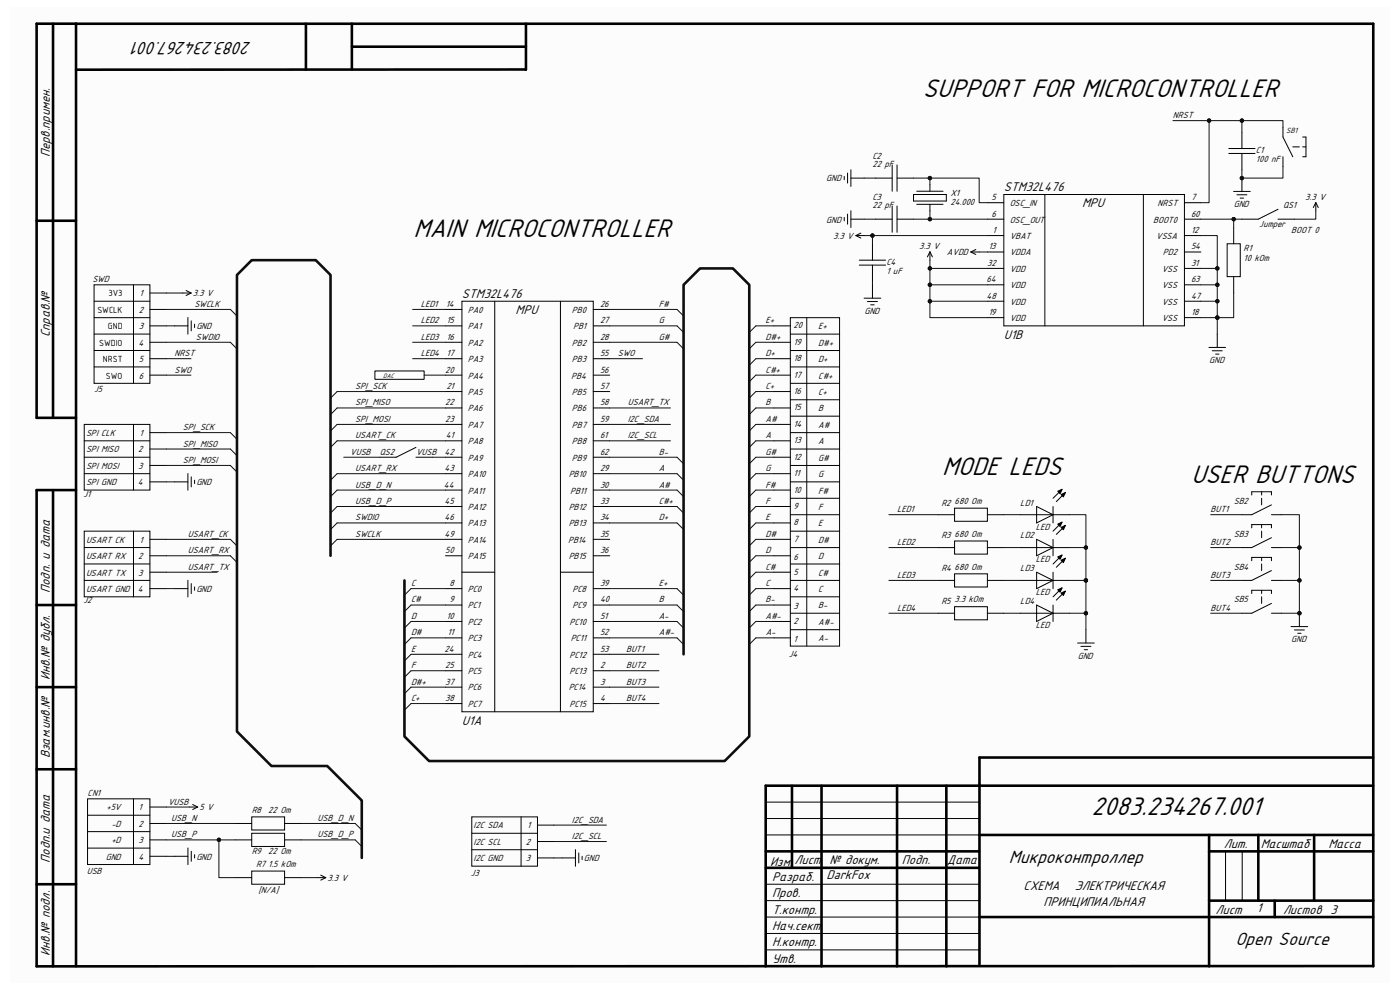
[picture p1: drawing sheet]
<svg xmlns="http://www.w3.org/2000/svg" width="297mm" height="210mm" viewBox="0 0 297 210" stroke-linecap="round" stroke-linejoin="round" font-family="sans-serif">
<path d="M2.2 1.5h292.6v207h-292.6z" fill-rule="evenodd" fill="#fcfcfc"/>
<g fill="none" stroke="#000" stroke-width=".55">
<path d="M11.3 5v83.6M16.1 5v200M64.9 5v9.8M74.7 5v9.7M74.7 9.9h36.9M111.6 14.7l-95.5 .1M111.6 5v9.8M7.8 46.8h8.3M16.1 88.6h-8.3v-83.6h283.5v200M11.3 104v101M16.1 104h-8.3v101l283.5-.1M7.8 128.3h8.3"/>
<path d="M7.8 145.8h8.3M7.8 163.2h8.3M168 166.7v17.4M174.3 166.7v38.3M190.3 166.7v38.3M200.8 166.7v38.3M207.7 177.1h83.6M256.5 177.1v27.9M267 177.1v14M278.8 177.1v14M291.3 160.7h-83.5v43.9M291.3 166.7h-128.9v38.3"/>
<path d="M7.8 187.6h8.3M162.4 184.1h45.3M162.4 180.6h45.3M207.7 194.5h83.6M256.5 180.6h34.8M256.5 191.1h34.8M270.4 191.1v3.4"/>
</g>
<g fill="none" stroke="#000" stroke-width=".21">
<path d="M179.1 37.4v.7M179.8 36.7v2.1M180.5 36v3.5M180.5 37.8h2.8M185.8 37.8h3.5M189.3 35v5.6M190.3 37.8h3.5M190.3 35v5.6M197.3 39.2v1.4M260.7 32.6h5.6M260.7 31.5h5.6M263.5 28v3.5"/>
<path d="M263.5 32.6v3.4M263.5 37.8v2.8M179.1 46.1v.7M179.8 45.4v2.2M180.5 46.5h2.8M180.5 44.7v3.6M181.6 50h1.7M181.6 50l1 .5M182.3 56.2h5.6M182.3 55.2h5.6M182.6 49.4l-1 .6M185.1 51.7v3.5"/>
<path d="M185.1 56.2v3.5M185.8 46.5h3.5M189.3 43.7v5.6M190.3 46.5h3.5M190.3 43.7v5.6M193.8 41.3h7v1.4h-7zM194.5 43.3h5.6M194.5 40.6h5.6M197.3 43.3v1.4M197.3 53.4v1.8M197.3 53.4l-.5 1.1M197.3 53.4l.5 1.1"/>
<path d="M206 53.5h1.7M206 53.5l1 .5M207 52.9l-1 .6M209.5 43h3.5M209.5 46.5h3.5M209.5 50h3.5M209.5 53.5h3.5M209.5 56.9h3.5M213 41.3h38.3v27.8h-38.3zM221.7 41.3v27.8M242.6 41.3v27.8M251.3 43h3.5"/>
<path d="M251.3 46.5h3.5M251.3 50h3.5M251.3 53.5h3.5M251.3 56.9h3.5M260.3 51.7h2.8v7h-2.8zM261.7 40.6h3.5M261.7 48.2v3.5M261.7 58.7v3.5M262.4 41.3h2.1M263.1 42h.7M183.3 63.3h3.6M184 64h2.2"/>
<path d="M184.7 64.7h.7M185.1 60.4v2.9M209.5 60.4h3.5M209.5 63.9h3.5M209.5 67.4h3.5M251.3 60.4h3.5M251.3 63.9h3.5M251.3 67.4h3.5M256.5 73.7h3.5M257.2 74.4h2.1M257.9 75.1h.7M258.2 70.9v2.8"/>
<path d="M162.4 177.1h45.3M162.4 170.2h45.3M162.4 173.6h45.3M162.4 198h45.3M162.4 191.1h45.3M162.4 194.5h45.3M162.4 187.6h45.3M260 180.6v10.5M263.5 180.6v10.5M162.4 201.5h45.3"/>
</g>
<circle cx="263.5" cy="37.8" r=".36" fill="#0e0e0e"/>
<circle cx="263.5" cy="37.8" r=".36" fill="none" stroke="#0e0e0e" stroke-width=".21"/>
<g fill="none" stroke="#000" stroke-width=".21">
<path d="M272.2 27v2.1l2.1 4.2M272.2 33.3v2M274.3 31.2h1.4M276.4 29.1h.7v4.2h-.7M276.4 31.2h.7M271.1 44.4l-4.1 2.1h-3.5M271.1 46.5h3.5M279.1 43l-.5 1M279.1 43l.6 1M279.1 43v1.7M94.5 65.6h3.5M94.5 69.1h3.5"/>
<path d="M94.5 72.6h3.5M94.5 76.1h3.5M94.5 79.6h3.5M98 63.9h27.9v87.1h-27.9zM105 63.9v87.1M118.9 63.9v87.1M125.9 65.6h3.4M125.9 69.1h3.4M125.9 72.6h3.4M125.9 76.1h3.4M125.9 79.6h3.4M88.2 94.9l-4.1 2.1h-3.5"/>
<path d="M88.2 97h3.5M94.5 83.1h3.5M94.5 86.5h3.5M94.5 90h3.5M94.5 93.5h3.5M94.5 97h3.5M125.9 83.1h3.4M125.9 86.5h3.4M125.9 90h3.4M125.9 93.5h3.4M125.9 97h3.4M94.5 100.5h3.5"/>
<path d="M94.5 104h3.5M94.5 107.4h3.5M94.5 110.9h3.5M94.5 114.4h3.5M94.5 117.9h3.5M125.9 100.5h3.4M125.9 104h3.4M125.9 107.4h3.4M125.9 110.9h3.4M125.9 114.4h3.4M125.9 117.9h3.4M265.6 105v-.7h4.1v.7"/>
<path d="M265.6 112v-.7h4.1v.7M265.6 118.9v-.7h4.1v.7M267.7 104.3v.7M267.7 105.7v1.4M267.7 111.3v.7M267.7 112.7v1.4M267.7 118.2v.7M267.7 119.6v1.4M269.7 107.1l-4.1 2.1h-2.1M269.7 109.2h2.1M269.7 114.1l-4.1 2.1h-2.1M269.7 116.2h2.1"/>
<path d="M94.5 124.9h3.5M94.5 128.3h3.5M94.5 131.8h3.5M94.5 135.3h3.5M94.5 138.8h3.5M98 121.4h7M118.9 121.4h7M125.9 124.9h3.4M125.9 128.3h3.4M125.9 131.8h3.4M125.9 135.3h3.4M125.9 138.8h3.4"/>
<path d="M265.6 125.9v-.7h4.1v.7M267.7 125.2v.7M267.7 126.6v1.4M269.7 121l-4.1 2.1h-2.1M269.7 123.1h2.1M269.7 128l-4.1 2.1h-2.1M269.7 130.1h2.1M273.9 132.9h3.5M274.6 133.6h2.1M275.3 134.3h.7M275.7 130.1v2.8M94.5 142.3h3.5"/>
<path d="M94.5 145.8h3.5M94.5 149.3h3.5M125.9 142.3h3.4M125.9 145.8h3.4M125.9 149.3h3.4"/>
</g>
<circle cx="275.7" cy="130.1" r=".36" fill="#0e0e0e"/>
<circle cx="275.7" cy="130.1" r=".36" fill="none" stroke="#0e0e0e" stroke-width=".21"/>
<g fill="none" stroke="#000" stroke-width=".21">
<path d="M199 109.2h3.5M199 116.2h3.5M202.5 107.8h7v2.8h-7zM202.5 114.8h7v2.7h-7zM209.5 109.2h3.5M209.5 116.2h3.5M216.4 109.2h10.5M216.4 116.2h10.5M219.9 107.5l3.5 1.7-3.5 1.7zM219.9 114.4l3.5 1.8-3.5 1.7zM223.4 107.5v3.4M223.4 114.4v3.5"/>
<path d="M224.4 104.2l.9-.4-.4 .9zM224.4 111.2l.9-.5-.4 1zM224.4 118.2l.9-.5-.4 .9zM225.1 104.9l.9-.4-.4 .9zM225.1 111.9l.9-.5-.4 1zM225.1 118.9l.9-.5-.4 .9zM225.1 104l-1.7 1.7M225.1 110.9l-1.7 1.8M225.1 117.9l-1.7 1.7M225.8 104.7l-1.7 1.7M225.8 111.6l-1.7 1.8M225.8 118.6l-1.7 1.7"/>
<path d="M199 123.1h3.5M199 130.1h3.5M202.5 121.7h7v2.8h-7zM202.5 128.7h7v2.8h-7zM209.5 123.1h3.5M209.5 130.1h3.5M216.4 123.1h10.5M216.4 130.1h10.5M219.9 121.4l3.5 1.7-3.5 1.8zM219.9 128.4l3.5 1.7-3.5 1.7zM223.4 121.4v3.5M223.4 128.4v3.4"/>
<path d="M224.4 125.1l.9-.4-.4 .9zM225.1 125.8l.9-.4-.4 .9zM225.1 124.9l-1.7 1.7M225.8 125.6l-1.7 1.7M228.6 136.4h3.5M229.3 137.1h2.1M230 137.8h.7M230.4 133.6v2.8"/>
</g>
<path d="M224.4 104.2l.9-.4-.4 .9zM224.4 111.2l.9-.5-.4 1zM224.4 118.2l.9-.5-.4 .9zM225.1 104.9l.9-.4-.4 .9zM225.1 111.9l.9-.5-.4 1zM225.1 118.9l.9-.5-.4 .9zM224.4 125.1l.9-.4-.4 .9zM225.1 125.8l.9-.4-.4 .9z" fill="#000"/>
<path d="M79.5 78.7h10.5v1.8h-10.5z" fill-rule="evenodd" fill="#fefefe"/>
<g fill="none" stroke="#000" stroke-width=".21">
<path d="M20 60.4h11.8v20.9h-11.8zM20 77.8h11.8M20 74.4h11.8M20 70.9h11.8M20 63.9h11.8M20 67.4h11.8M28.3 60.4v20.9M31.8 79.6h3.5M31.8 76.1h3.5M31.8 72.6h3.5M31.8 69.1h3.5M31.8 62.2h3.5"/>
<path d="M31.8 65.6h3.5M37 69.1h2.9M38.8 62.2h1.7M39.5 61.6l1 .6M39.9 67.4v3.5M40.5 62.2l-1 .5M40.6 68.1v2.1M41.3 68.8v.7M79.5 78.7h10.5v1.8h-10.5zM164.2 79.6h3.5M164.2 76.1h3.5M164.2 72.6h3.5"/>
<path d="M164.2 69.1h3.5M167.7 67.4h10.4v69.7h-10.4zM167.7 77.8h10.4M167.7 74.4h10.4M167.7 70.9h10.4M171.2 67.4v69.7M17.9 90h13.9v14h-13.9zM17.9 97h13.9M17.9 93.5h13.9M28.3 90v14M31.8 98.7h3.5M31.8 95.3h3.5"/>
<path d="M31.8 91.8h3.5M164.2 97h3.5M164.2 93.5h3.5M164.2 90h3.5M164.2 86.5h3.5M164.2 83.1h3.5M167.7 98.7h10.4M167.7 95.3h10.4M167.7 91.8h10.4M167.7 88.3h10.4M167.7 84.8h10.4M167.7 81.3h10.4"/>
<path d="M17.9 112.7h13.9v13.9h-13.9zM17.9 100.5h13.9M17.9 119.6h13.9M17.9 116.2h13.9M28.3 112.7v13.9M31.8 117.9h3.5M31.8 114.4h3.5M31.8 102.2h3.5M37 102.2h2.9M39.9 100.5v3.5M40.6 101.2v2.1M41.3 101.9v.7"/>
<path d="M164.2 117.9h3.5M164.2 114.4h3.5M164.2 110.9h3.5M164.2 107.4h3.5M164.2 104h3.5M164.2 100.5h3.5M167.7 119.6h10.4M167.7 116.2h10.4M167.7 112.7h10.4M167.7 109.2h10.4M167.7 105.7h10.4M167.7 102.2h10.4"/>
<path d="M17.9 123.1h13.9M31.8 124.9h3.5M31.8 121.4h3.5M37 124.9h2.9M39.9 123.1v3.5M40.6 123.8v2.1M41.3 124.5v.7M164.2 135.3h3.5M164.2 131.8h3.5M164.2 128.3h3.5M164.2 124.9h3.5M164.2 121.4h3.5"/>
<path d="M167.7 133.6h10.4M167.7 130.1h10.4M167.7 126.6h10.4M167.7 123.1h10.4M18.6 172.9h13.2M18.6 169.5h13.2v13.9h-13.2zM18.6 176.4h13.2M18.6 179.9h13.2M28.3 169.5v13.9M31.8 174.7h3.5M31.8 178.2h3.5M31.8 171.2h3.5"/>
<path d="M39.9 179.9v3.5M40.2 171.2h1.7M40.9 170.7l1 .5M41.9 171.2l-1 .5M49.9 174.7h3.5M49.9 178.2h3.5M53.4 173.3h7v2.8h-7zM53.4 176.8h7v2.8h-7zM60.4 174.7h3.5M60.4 178.2h3.5M100.1 173.3h13.9v10.4h-13.9zM100.1 176.8h13.9"/>
<path d="M110.5 173.3v10.4M114 175h3.5M114 178.5h3.5M31.8 181.7h3.5M37 181.7h2.9M40.6 180.6v2.1M41.3 181.3v.7M49.9 186.2h3.5M53.4 184.8h7v2.8h-7zM60.4 186.2h3.5M67.3 186.2h1.8M68.1 185.7l1 .5"/>
<path d="M69.1 186.2l-1 .5M100.1 180.3h13.9M114 182h3.5M119.2 182h2.9M122.1 180.2v3.6M122.8 180.9v2.2M123.5 181.7v.7"/>
</g>
<g fill="none" stroke="#0e0e0e" stroke-width=".21">
<path d="M197.3 44.7v1.8M48.9 65.6l1.4 1.4M48.9 72.6l1.4 1.4M143.6 65.6l1.4 1.4M143.6 69.1l1.4 1.4M143.6 72.6l1.4 1.4M160.4 69.1l-1.4 1.4M160.4 72.6l-1.4 1.4M160.4 76.1l-1.4 1.4M160.4 79.6l-1.4 1.4M48.9 91.8l1.4 1.4M48.9 95.3l1.4 1.4"/>
<path d="M48.9 98.7l1.4 1.4M71.5 93.5l-1.4 1.4M71.5 90l-1.4 1.4M71.5 86.5l-1.4 1.4M71.5 83.1l-1.4 1.4M143.6 97l1.4 1.4M160.4 83.1l-1.4 1.4M160.4 86.5l-1.4 1.4M160.4 90l-1.4 1.4M160.4 93.5l-1.4 1.4M160.4 97l-1.4 1.4M48.9 114.4l1.4 1.4"/>
<path d="M48.9 117.9l1.4 1.4M71.5 114.4l-1.4 1.4M71.5 110.9l-1.4 1.4M71.5 107.4l-1.4 1.4M71.5 104l-1.4 1.4M71.5 100.5l-1.4 1.4M143.6 100.5l1.4 1.4M143.6 104l1.4 1.4M143.6 107.4l1.4 1.4M143.6 110.9l1.4 1.4M160.4 100.5l-1.4 1.4M160.4 104l-1.4 1.4"/>
<path d="M160.4 107.4l-1.4 1.4M160.4 110.9l-1.4 1.4M160.4 114.4l-1.4 1.4M160.4 117.9l-1.4 1.4M87.2 124.9l-1.4 1.4M87.2 128.3l-1.4 1.4M87.2 138.8l-1.4 1.4M87.2 131.8l-1.4 1.4M87.2 135.3l-1.4 1.4M143.6 124.9l1.4 1.4M143.6 128.3l1.4 1.4M143.6 131.8l1.4 1.4"/>
<path d="M143.6 135.3l1.4 1.4M160.4 121.4l-1.4 1.4M160.4 124.9l-1.4 1.4M160.4 128.3l-1.4 1.4M160.4 131.8l-1.4 1.4M160.4 135.3l-1.4 1.4M87.2 145.8l-1.4 1.4M87.2 142.3l-1.4 1.4M87.2 149.3l-1.4 1.3M75.4 174.7l1.4 1.4M75.4 178.2l1.4 1.4"/>
</g>
<circle cx="197.3" cy="46.5" r=".36" fill="#0e0e0e"/>
<g fill="none" stroke="#0e0e0e" stroke-width=".21">
<path d="M193.8 37.8h13.9v5.2h1.8"/>
<circle cx="197.3" cy="46.5" r=".36"/>
</g>
<circle cx="197.3" cy="37.8" r=".36" fill="#0e0e0e"/>
<g fill="none" stroke="#0e0e0e" stroke-width=".21">
<path d="M193.8 46.5h15.7"/>
<circle cx="197.3" cy="37.8" r=".36"/>
</g>
<circle cx="197.3" cy="46.5" r=".36" fill="#0e0e0e"/>
<g fill="none" stroke="#0e0e0e" stroke-width=".21">
<path d="M183.3 50h1.8v1.7"/>
<circle cx="197.3" cy="46.5" r=".36"/>
</g>
<circle cx="185.1" cy="50" r=".36" fill="#0e0e0e"/>
<g fill="none" stroke="#0e0e0e" stroke-width=".21">
<path d="M185.1 50h24.4"/>
<circle cx="185.1" cy="50" r=".36"/>
</g>
<circle cx="185.1" cy="50" r=".36" fill="#0e0e0e"/>
<g fill="none" stroke="#0e0e0e" stroke-width=".21">
<path d="M197.3 55.2v12.2h12.2M207.7 53.5h1.8"/>
<circle cx="185.1" cy="50" r=".36"/>
</g>
<circle cx="197.3" cy="56.9" r=".36" fill="#0e0e0e"/>
<circle cx="197.3" cy="56.9" r=".36" fill="none" stroke="#0e0e0e" stroke-width=".21"/>
<circle cx="197.3" cy="60.4" r=".36" fill="#0e0e0e"/>
<circle cx="197.3" cy="60.4" r=".36" fill="none" stroke="#0e0e0e" stroke-width=".21"/>
<circle cx="197.3" cy="63.9" r=".36" fill="#0e0e0e"/>
<g fill="none" stroke="#0e0e0e" stroke-width=".21">
<path d="M197.3 56.9h12.2"/>
<circle cx="197.3" cy="63.9" r=".36"/>
</g>
<circle cx="197.3" cy="56.9" r=".36" fill="#0e0e0e"/>
<g fill="none" stroke="#0e0e0e" stroke-width=".21">
<path d="M197.3 60.4h12.2"/>
<circle cx="197.3" cy="56.9" r=".36"/>
</g>
<circle cx="197.3" cy="60.4" r=".36" fill="#0e0e0e"/>
<g fill="none" stroke="#0e0e0e" stroke-width=".21">
<path d="M197.3 63.9h12.2"/>
<circle cx="197.3" cy="60.4" r=".36"/>
</g>
<circle cx="197.3" cy="63.9" r=".36" fill="#0e0e0e"/>
<g fill="none" stroke="#0e0e0e" stroke-width=".21">
<path d="M254.8 67.4h3.4v3.5"/>
<circle cx="197.3" cy="63.9" r=".36"/>
</g>
<circle cx="258.2" cy="67.4" r=".36" fill="#0e0e0e"/>
<g fill="none" stroke="#0e0e0e" stroke-width=".21">
<path d="M254.8 63.9h3.4v3.5"/>
<circle cx="258.2" cy="67.4" r=".36"/>
</g>
<circle cx="258.2" cy="63.9" r=".36" fill="#0e0e0e"/>
<circle cx="258.2" cy="63.9" r=".36" fill="none" stroke="#0e0e0e" stroke-width=".21"/>
<circle cx="258.2" cy="67.4" r=".36" fill="#0e0e0e"/>
<g fill="none" stroke="#0e0e0e" stroke-width=".21">
<path d="M254.8 60.4h3.4v3.5"/>
<circle cx="258.2" cy="67.4" r=".36"/>
</g>
<circle cx="258.2" cy="60.4" r=".36" fill="#0e0e0e"/>
<circle cx="258.2" cy="60.4" r=".36" fill="none" stroke="#0e0e0e" stroke-width=".21"/>
<circle cx="258.2" cy="63.9" r=".36" fill="#0e0e0e"/>
<g fill="none" stroke="#0e0e0e" stroke-width=".21">
<path d="M254.8 56.9h3.4v3.5"/>
<circle cx="258.2" cy="63.9" r=".36"/>
</g>
<circle cx="258.2" cy="56.9" r=".36" fill="#0e0e0e"/>
<circle cx="258.2" cy="56.9" r=".36" fill="none" stroke="#0e0e0e" stroke-width=".21"/>
<circle cx="258.2" cy="60.4" r=".36" fill="#0e0e0e"/>
<g fill="none" stroke="#0e0e0e" stroke-width=".21">
<path d="M254.8 50h3.4v6.9"/>
<circle cx="258.2" cy="60.4" r=".36"/>
</g>
<circle cx="258.2" cy="56.9" r=".36" fill="#0e0e0e"/>
<g fill="none" stroke="#0e0e0e" stroke-width=".21">
<path d="M263.5 46.5h-1.8v1.7"/>
<circle cx="258.2" cy="56.9" r=".36"/>
</g>
<circle cx="261.7" cy="46.5" r=".36" fill="#0e0e0e"/>
<g fill="none" stroke="#0e0e0e" stroke-width=".21">
<path d="M254.8 46.5h6.9"/>
<circle cx="261.7" cy="46.5" r=".36"/>
</g>
<circle cx="261.7" cy="46.5" r=".36" fill="#0e0e0e"/>
<g fill="none" stroke="#0e0e0e" stroke-width=".21">
<path d="M279.1 44.7v1.8h-4.5M188.6 109.2h10.4M188.6 116.2h10.4M213 109.2h3.4M213 116.2h3.4M226.9 116.2h3.5M188.6 123.1h10.4M188.6 130.1h10.4M213 123.1h3.4M213 130.1h3.4"/>
<circle cx="261.7" cy="46.5" r=".36"/>
</g>
<circle cx="230.4" cy="116.2" r=".36" fill="#0e0e0e"/>
<g fill="none" stroke="#0e0e0e" stroke-width=".21">
<path d="M226.9 123.1h3.5"/>
<circle cx="230.4" cy="116.2" r=".36"/>
</g>
<circle cx="230.4" cy="123.1" r=".36" fill="#0e0e0e"/>
<g fill="none" stroke="#0e0e0e" stroke-width=".21">
<path d="M87.5 65.6h7M87.5 69.1h7M87.5 72.6h7M87.5 76.1h7M90 79.6h4.5M129.3 76.1h7M129.3 93.5h12.9M129.3 90h12.9M129.3 86.5h12.9M226.9 109.2h3.5v13.9M129.3 138.8h10.5M129.3 142.3h10.5"/>
<path d="M129.3 145.8h10.5M129.3 149.3h10.5"/>
<circle cx="230.4" cy="123.1" r=".36"/>
</g>
<circle cx="230.4" cy="123.1" r=".36" fill="#0e0e0e"/>
<circle cx="230.4" cy="123.1" r=".36" fill="none" stroke="#0e0e0e" stroke-width=".21"/>
<circle cx="230.4" cy="116.2" r=".36" fill="#0e0e0e"/>
<g fill="none" stroke="#0e0e0e" stroke-width=".21">
<path d="M230.4 123.1v10.5"/>
<circle cx="230.4" cy="116.2" r=".36"/>
</g>
<circle cx="230.4" cy="130.1" r=".36" fill="#0e0e0e"/>
<circle cx="230.4" cy="130.1" r=".36" fill="none" stroke="#0e0e0e" stroke-width=".21"/>
<circle cx="230.4" cy="123.1" r=".36" fill="#0e0e0e"/>
<g fill="none" stroke="#0e0e0e" stroke-width=".21">
<path d="M226.9 130.1h3.5"/>
<circle cx="230.4" cy="123.1" r=".36"/>
</g>
<circle cx="230.4" cy="130.1" r=".36" fill="#0e0e0e"/>
<g fill="none" stroke="#0e0e0e" stroke-width=".21">
<path d="M261.7 62.2v5.2h-3.5"/>
<circle cx="230.4" cy="130.1" r=".36"/>
</g>
<circle cx="258.2" cy="67.4" r=".36" fill="#0e0e0e"/>
<g fill="none" stroke="#0e0e0e" stroke-width=".21">
<path d="M183.3 37.8h2.5M197.3 37.8v1.4M183.3 46.5h2.5M185.1 59.7v.7"/>
<circle cx="258.2" cy="67.4" r=".36"/>
</g>
<circle cx="197.3" cy="37.8" r=".36" fill="#0e0e0e"/>
<g fill="none" stroke="#0e0e0e" stroke-width=".21">
<path d="M129.3 65.6h14.3M129.3 69.1h14.3M129.3 72.6h14.3M160.4 69.1h3.8M160.4 72.6h3.8M160.4 76.1h3.8M160.4 79.6h3.8M129.3 97h14.3M160.4 83.1h3.8M160.4 86.5h3.8M160.4 90h3.8M160.4 93.5h3.8"/>
<path d="M160.4 97h3.8M129.3 100.5h14.3M129.3 104h14.3M129.3 107.4h14.3M129.3 110.9h14.3M160.4 100.5h3.8M160.4 104h3.8M160.4 107.4h3.8M160.4 110.9h3.8M160.4 114.4h3.8M160.4 117.9h3.8M256.8 109.2h6.7"/>
<path d="M256.8 116.2h6.7M271.8 116.2h3.9M87.2 124.9h7.3M87.2 128.3h7.3M87.2 131.8h7.3M87.2 135.3h7.3M87.2 138.8h7.3M129.3 124.9h14.3M129.3 128.3h14.3M129.3 131.8h14.3M129.3 135.3h14.3M160.4 121.4h3.8"/>
<path d="M160.4 124.9h3.8M160.4 128.3h3.8M160.4 131.8h3.8M160.4 135.3h3.8M256.8 123.1h6.7M256.8 130.1h6.7M87.2 142.3h7.3M87.2 145.8h7.3M87.2 149.3h7.3"/>
<circle cx="197.3" cy="37.8" r=".36"/>
</g>
<circle cx="275.7" cy="116.2" r=".36" fill="#0e0e0e"/>
<g fill="none" stroke="#0e0e0e" stroke-width=".21">
<path d="M271.8 123.1h3.9"/>
<circle cx="275.7" cy="116.2" r=".36"/>
</g>
<circle cx="275.7" cy="123.1" r=".36" fill="#0e0e0e"/>
<g fill="none" stroke="#0e0e0e" stroke-width=".21">
<path d="M263.5 25.6h8.7v1.4"/>
<circle cx="275.7" cy="123.1" r=".36"/>
</g>
<circle cx="263.5" cy="25.6" r=".36" fill="#0e0e0e"/>
<g fill="none" stroke="#0e0e0e" stroke-width=".21">
<path d="M272.2 35.3v2.5h-8.7v-1.8"/>
<circle cx="263.5" cy="25.6" r=".36"/>
</g>
<circle cx="263.5" cy="37.8" r=".36" fill="#0e0e0e"/>
<g fill="none" stroke="#0e0e0e" stroke-width=".21">
<path d="M91.7 97h2.8M271.8 109.2h3.9v20.9h-3.9"/>
<circle cx="263.5" cy="37.8" r=".36"/>
</g>
<circle cx="275.7" cy="130.1" r=".36" fill="#0e0e0e"/>
<circle cx="275.7" cy="130.1" r=".36" fill="none" stroke="#0e0e0e" stroke-width=".21"/>
<circle cx="275.7" cy="123.1" r=".36" fill="#0e0e0e"/>
<circle cx="275.7" cy="123.1" r=".36" fill="none" stroke="#0e0e0e" stroke-width=".21"/>
<circle cx="275.7" cy="116.2" r=".36" fill="#0e0e0e"/>
<g fill="none" stroke="#0e0e0e" stroke-width=".21">
<path d="M35.3 79.6h5.2M35.3 69.1h1.7M35.3 62.2h3.5M72.9 97h7.7M35.3 102.2h1.7M35.3 124.9h1.7M35.3 171.2h4.9M35.3 174.7h14.6M35.3 178.2h14.6M63.9 174.7h11.5M63.9 178.2h11.5M35.3 181.7h1.7"/>
<path d="M117.5 182h1.7"/>
<circle cx="275.7" cy="116.2" r=".36"/>
</g>
<circle cx="46.4" cy="178.2" r=".36" fill="#0e0e0e"/>
<g fill="none" stroke="#0e0e0e" stroke-width=".21">
<path d="M46.4 178.2v8h3.5"/>
<circle cx="46.4" cy="178.2" r=".36"/>
</g>
<circle cx="46.4" cy="178.2" r=".36" fill="#0e0e0e"/>
<g fill="none" stroke="#0e0e0e" stroke-width=".21">
<path d="M248.8 25.6h14.7v2.4M63.9 186.2h3.4"/>
<circle cx="46.4" cy="178.2" r=".36"/>
</g>
<circle cx="256.5" cy="25.6" r=".36" fill="#0e0e0e"/>
<circle cx="256.5" cy="25.6" r=".36" fill="none" stroke="#0e0e0e" stroke-width=".21"/>
<circle cx="263.5" cy="25.6" r=".36" fill="#0e0e0e"/>
<g fill="none" stroke="#0e0e0e" stroke-width=".21">
<path d="M256.5 25.6v17.4h-1.7"/>
<circle cx="263.5" cy="25.6" r=".36"/>
</g>
<circle cx="256.5" cy="25.6" r=".36" fill="#0e0e0e"/>
<g fill="none" stroke="#0e0e0e" stroke-width=".21">
<path d="M35.3 65.6h13.6M35.3 72.6h13.6M35.3 76.1h5.2M35.3 91.8h13.6M35.3 95.3h13.6M35.3 98.7h13.6M71.5 83.1h23M71.5 86.5h23M71.5 90h23M71.5 93.5h23M35.3 114.4h13.6M35.3 117.9h13.6"/>
<path d="M71.5 100.5h23M71.5 104h23M71.5 107.4h23M71.5 110.9h23M71.5 114.4h23M35.3 121.4h10.8M117.5 175h11.2M117.5 178.5h11.2"/>
<circle cx="256.5" cy="25.6" r=".36"/>
</g>
<path d="M70.1 117.9v-59.6l-3.1-3.1h-13.6l-3.1 3.1v96.9l7.3 7.3h11.8l7.4 7.3v12.2M85.8 123.1v33.1l5.2 5.2h62.7l5.3-5.2v-95.8l-3.5-3.5h-7l-3.5 3.5v78.4" fill="none" stroke="#0e0e0e" stroke-width=".55"/>
<g font-size="6.1">
<text x="195.8" y="20.7">SUPPORT FOR MICROCONTROLLER</text>
<text x="87.8" y="50.2">MAIN MICROCONTROLLER</text>
<text x="199.9" y="100.8">MODE LEDS</text>
<text x="252.7" y="102.5">USER BUTTONS</text>
<text x="231.6" y="172.8">2083.234267.001</text>
</g>
<g font-size="4.3">
<text x="53.3" y="8.8" transform="rotate(-180 53.3 8.8)">2083.234267.001</text>
<text x="214" y="183">Микроконтроллер</text>
<text x="262.1" y="200.4">Open Source</text>
</g>
<g font-size="3">
<text x="10.5" y="33.3" transform="rotate(-90 10.5 33.3)">Перв.примен.</text>
<text x="213" y="40.5">STM32L476</text>
<text x="229.6" y="44">MPU</text>
<text x="98" y="63.2">STM32L476</text>
<text x="10.5" y="71.5" transform="rotate(-90 10.5 71.5)">Справ.№</text>
<text x="109.4" y="66.6">MPU</text>
<text x="213" y="71.8">U1B</text>
<text x="10.5" y="125.8" transform="rotate(-90 10.5 125.8)">Подп. и дата</text>
<text x="10.5" y="144.3" transform="rotate(-90 10.5 144.3)">Инв.№ дубл.</text>
<text x="98" y="153.7">U1A</text>
<text x="10.5" y="160.8" transform="rotate(-90 10.5 160.8)">Взам.инв.№</text>
<text x="259.6" y="179.9">Лит.</text>
<text x="267.5" y="179.9">Масштаб</text>
<text x="281.9" y="179.9">Масса</text>
<text x="10.5" y="183" transform="rotate(-90 10.5 183)">Подп.и дата</text>
<text x="163.4" y="183.7">Изм.</text>
<text x="168.6" y="183.3">Лист</text>
<text x="176" y="183.3">№ докум.</text>
<text x="191.3" y="183.3">Подп.</text>
<text x="201" y="183.3">Дата</text>
<text x="163.8" y="186.9">Разраб.</text>
<text x="163.8" y="190.3">Пров.</text>
<text x="175.3" y="186.5">DarkFox</text>
<text x="217.1" y="188.7">СХЕМА</text>
<text x="228" y="188.7">ЭЛЕКТРИЧЕСКАЯ</text>
<text x="163.8" y="193.8">Т.контр.</text>
<text x="163.8" y="197.3">Нач.сект.</text>
<text x="221.4" y="192.2">ПРИНЦИПИАЛЬНАЯ</text>
<text x="257.9" y="193.8">Лист</text>
<text x="266.6" y="193.4">1</text>
<text x="272.2" y="193.8">Листов 3</text>
<text x="10.5" y="202.8" transform="rotate(-90 10.5 202.8)">Инв.№ подл.</text>
<text x="163.8" y="200.8">Н.контр.</text>
<text x="163.8" y="204.3">Утв.</text>
</g>
<g font-size="2.1">
<text x="248.8" y="25.1">NRST</text>
<text x="185.1" y="33.8">C2</text>
<text x="185.1" y="35.5">22 pF</text>
<text x="266.4" y="32.6">C1</text>
<text x="266.4" y="34.3">100 nF</text>
<text x="175.3" y="38.5">GND</text>
<text x="201.6" y="41.6">X1</text>
<text x="175.3" y="47.2">GND</text>
<text x="185.1" y="42.5">C3</text>
<text x="185.1" y="44.2">22 pF</text>
<text x="201.6" y="43.4">24.000</text>
<text x="210.3" y="42.5">5</text>
<text x="210.3" y="46">6</text>
<text x="214.2" y="43.7">OSC_IN</text>
<text x="214.2" y="47.2">OSC_OUT</text>
<text x="244.6" y="47.2">BOOT0</text>
<text x="245.6" y="43.7">NRST</text>
<text x="252.7" y="42.5">7</text>
<text x="252.7" y="46">60</text>
<text x="261.7" y="44">GND</text>
<text x="272.2" y="44.2">QS1</text>
<text x="276.9" y="42.5">3.3 V</text>
<text x="176.7" y="50.7">3.3 V</text>
<text x="195" y="52.9">3.3 V</text>
<text x="209.7" y="52.9">13</text>
<text x="210.6" y="49.4">1</text>
<text x="214.2" y="50.7">VBAT</text>
<text x="245.3" y="50.7">VSSA</text>
<text x="252.7" y="49.4">12</text>
<text x="252.7" y="52.9">54</text>
<text x="263.8" y="53.3">R1</text>
<text x="267.2" y="48.3">Jumper</text>
<text x="273.9" y="49.4">BOOT 0</text>
<text x="19.6" y="59.9">SWD</text>
<text x="188" y="56.3">C4</text>
<text x="188" y="58">1 uF</text>
<text x="200.9" y="54.1">AVDD</text>
<text x="209.3" y="59.9">64</text>
<text x="209.4" y="56.4">32</text>
<text x="214.2" y="54.1">VDDA</text>
<text x="214.2" y="57.7">VDD</text>
<text x="246.5" y="57.7">VSS</text>
<text x="246.7" y="54.1">PD2</text>
<text x="252.7" y="56.4">31</text>
<text x="252.7" y="59.9">63</text>
<text x="263.8" y="55.4">10 kOm</text>
<text x="29.6" y="62.9">1</text>
<text x="40.9" y="62.9">3.3 V</text>
<text x="41.2" y="65.1">SWCLK</text>
<text x="89.3" y="65.1">LED1</text>
<text x="94.6" y="65.1">14</text>
<text x="127.3" y="65.1">26</text>
<text x="139.8" y="65.1">F#</text>
<text x="209.3" y="63.4">48</text>
<text x="214.2" y="61.1">VDD</text>
<text x="214.2" y="64.6">VDD</text>
<text x="246.5" y="61.1">VSS</text>
<text x="246.5" y="64.6">VSS</text>
<text x="252.7" y="63.4">47</text>
<text x="29.5" y="66.3">2</text>
<text x="29.5" y="69.8">3</text>
<text x="41.7" y="69.8">GND</text>
<text x="89.3" y="68.6">LED2</text>
<text x="94.7" y="68.6">15</text>
<text x="99.2" y="66.3">PA0</text>
<text x="99.2" y="69.8">PA1</text>
<text x="121.3" y="66.3">PB0</text>
<text x="121.6" y="69.8">PB1</text>
<text x="127.3" y="68.6">27</text>
<text x="139.8" y="68.6">G</text>
<text x="162.4" y="68.6">E+</text>
<text x="168.4" y="69.6">20</text>
<text x="173.6" y="69.8">E+</text>
<text x="183.4" y="66.6">GND</text>
<text x="209.7" y="66.8">19</text>
<text x="214.2" y="68.1">VDD</text>
<text x="246.5" y="68.1">VSS</text>
<text x="252.7" y="66.8">18</text>
<text x="29.4" y="73.3">4</text>
<text x="29.5" y="76.8">5</text>
<text x="37" y="75.6">NRST</text>
<text x="41.6" y="72.1">SWDIO</text>
<text x="89.3" y="72.1">LED3</text>
<text x="89.3" y="75.6">LED4</text>
<text x="94.7" y="72.1">16</text>
<text x="94.7" y="75.6">17</text>
<text x="99.2" y="73.3">PA2</text>
<text x="99.2" y="76.8">PA3</text>
<text x="121.3" y="73.3">PB2</text>
<text x="121.3" y="76.8">PB3</text>
<text x="127.3" y="72.1">28</text>
<text x="127.3" y="75.6">55</text>
<text x="131.1" y="75.6">SWO</text>
<text x="139.8" y="72.1">G#</text>
<text x="162.4" y="75.6">D+</text>
<text x="162.4" y="72.1">D#+</text>
<text x="168.4" y="76.6">18</text>
<text x="168.4" y="73.1">19</text>
<text x="173.6" y="76.8">D+</text>
<text x="173.6" y="73.3">D#+</text>
<text x="256.5" y="77">GND</text>
<text x="20" y="83.2">J5</text>
<text x="29.5" y="80.3">6</text>
<text x="37" y="79">SWO</text>
<text x="75.4" y="82.5">SPI_SCK</text>
<text x="94.4" y="79">20</text>
<text x="94.7" y="82.5">21</text>
<text x="99.2" y="80.3">PA4</text>
<text x="99.2" y="83.8">PA5</text>
<text x="121.2" y="80.3">PB4</text>
<text x="121.3" y="83.8">PB5</text>
<text x="127.3" y="79">56</text>
<text x="127.3" y="82.5">57</text>
<text x="162.4" y="82.5">C+</text>
<text x="162.4" y="79">C#+</text>
<text x="168.4" y="83.6">16</text>
<text x="168.4" y="80.1">17</text>
<text x="173.6" y="83.8">C+</text>
<text x="173.6" y="80.3">C#+</text>
<text x="75.4" y="86">SPI_MISO</text>
<text x="75.4" y="89.5">SPI_MOSI</text>
<text x="94.4" y="86">22</text>
<text x="94.4" y="89.5">23</text>
<text x="99.2" y="87.2">PA6</text>
<text x="121.3" y="87.2">PB6</text>
<text x="127.3" y="86">58</text>
<text x="127.3" y="89.5">59</text>
<text x="133.2" y="86">USART_TX</text>
<text x="133.2" y="89.5">I2C_SDA</text>
<text x="162.4" y="89.5">A#</text>
<text x="162.4" y="86">B</text>
<text x="168.4" y="87.1">15</text>
<text x="173.6" y="87.2">B</text>
<text x="18.2" y="92.5">SPI CLK</text>
<text x="18.2" y="96">SPI MISO</text>
<text x="29.3" y="96">2</text>
<text x="29.6" y="92.5">1</text>
<text x="38.8" y="91.2">SPI_SCK</text>
<text x="38.8" y="94.7">SPI_MISO</text>
<text x="75.4" y="93">USART_CK</text>
<text x="94.6" y="93">41</text>
<text x="99.2" y="90.7">PA7</text>
<text x="99.2" y="94.2">PA8</text>
<text x="121.3" y="90.7">PB7</text>
<text x="121.3" y="94.2">PB8</text>
<text x="127.3" y="93">61</text>
<text x="133.2" y="93">I2C_SCL</text>
<text x="162.4" y="93">A</text>
<text x="168.4" y="94">13</text>
<text x="168.4" y="90.6">14</text>
<text x="173.6" y="94.2">A</text>
<text x="173.6" y="90.7">A#</text>
<text x="18.2" y="99.4">SPI MOSI</text>
<text x="29.3" y="99.4">3</text>
<text x="38.8" y="98.2">SPI_MOSI</text>
<text x="74.3" y="96.5">VUSB</text>
<text x="75.4" y="99.9">USART_RX</text>
<text x="80.6" y="96.5">QS2</text>
<text x="88.3" y="96.5">VUSB</text>
<text x="94.3" y="96.5">42</text>
<text x="94.3" y="99.9">43</text>
<text x="99.2" y="97.7">PA9</text>
<text x="99.2" y="101.2">PA10</text>
<text x="120.6" y="101.2">PB10</text>
<text x="121.3" y="97.7">PB9</text>
<text x="127.3" y="96.5">62</text>
<text x="127.3" y="99.9">29</text>
<text x="139.8" y="96.5">B-</text>
<text x="139.8" y="99.9">A</text>
<text x="162.4" y="99.9">G</text>
<text x="162.4" y="96.5">G#</text>
<text x="168.4" y="101">11</text>
<text x="168.4" y="97.5">12</text>
<text x="173.6" y="101.2">G</text>
<text x="173.6" y="97.7">G#</text>
<text x="17.7" y="105.4">J1</text>
<text x="18.2" y="102.9">SPI GND</text>
<text x="29.2" y="102.9">4</text>
<text x="41.7" y="102.9">GND</text>
<text x="75.4" y="103.4">USB_D_N</text>
<text x="75.4" y="106.9">USB_D_P</text>
<text x="94.2" y="103.4">44</text>
<text x="94.3" y="106.9">45</text>
<text x="99.2" y="104.7">PA11</text>
<text x="120.9" y="104.7">PB11</text>
<text x="127.3" y="103.4">30</text>
<text x="127.3" y="106.9">33</text>
<text x="139.8" y="103.4">A#</text>
<text x="139.8" y="106.9">C#+</text>
<text x="162.4" y="106.9">F</text>
<text x="162.4" y="103.4">F#</text>
<text x="168.4" y="107.9">9</text>
<text x="168.4" y="104.5">10</text>
<text x="173.6" y="104.7">F#</text>
<text x="199.7" y="107.3">R2</text>
<text x="202.5" y="106.9">680 Om</text>
<text x="216.5" y="107.3">LD1</text>
<text x="261.7" y="106.9">SB2</text>
<text x="39.8" y="113.9">USART_CK</text>
<text x="75.4" y="110.4">SWDIO</text>
<text x="75.4" y="113.9">SWCLK</text>
<text x="94.3" y="110.4">46</text>
<text x="94.3" y="113.9">49</text>
<text x="99.2" y="108.2">PA12</text>
<text x="99.2" y="111.6">PA13</text>
<text x="120.6" y="108.2">PB12</text>
<text x="120.6" y="111.6">PB13</text>
<text x="127.3" y="110.4">34</text>
<text x="127.3" y="113.9">35</text>
<text x="139.8" y="110.4">D+</text>
<text x="162.4" y="113.9">D#</text>
<text x="162.4" y="110.4">E</text>
<text x="168.4" y="111.5">8</text>
<text x="173.6" y="111.6">E</text>
<text x="173.6" y="108.2">F</text>
<text x="190.3" y="108.7">LED1</text>
<text x="202.5" y="113.9">680 Om</text>
<text x="219.8" y="112.4">LED</text>
<text x="256.8" y="108.7">BUT1</text>
<text x="261.7" y="113.9">SB3</text>
<text x="18.2" y="115.1">USART CK</text>
<text x="18.2" y="118.6">USART RX</text>
<text x="29.3" y="118.6">2</text>
<text x="29.6" y="115.1">1</text>
<text x="39.8" y="117.3">USART_RX</text>
<text x="94.4" y="117.3">50</text>
<text x="99.2" y="115.1">PA14</text>
<text x="99.2" y="118.6">PA15</text>
<text x="120.5" y="115.1">PB14</text>
<text x="120.6" y="118.6">PB15</text>
<text x="127.3" y="117.3">36</text>
<text x="162.4" y="117.3">D</text>
<text x="168.4" y="118.7">6</text>
<text x="168.4" y="114.9">7</text>
<text x="173.6" y="118.6">D</text>
<text x="173.6" y="115.1">D#</text>
<text x="190.3" y="115.6">LED2</text>
<text x="199.7" y="114.2">R3</text>
<text x="216.5" y="114.2">LD2</text>
<text x="219.8" y="119.3">LED</text>
<text x="256.8" y="115.6">BUT2</text>
<text x="18.2" y="122.1">USART TX</text>
<text x="18.2" y="125.6">USART GND</text>
<text x="29.2" y="125.6">4</text>
<text x="29.3" y="122.1">3</text>
<text x="39.8" y="120.9">USART_TX</text>
<text x="41.7" y="125.6">GND</text>
<text x="87.2" y="124.3">C</text>
<text x="95.4" y="124.3">8</text>
<text x="99.2" y="125.6">PC0</text>
<text x="121.5" y="125.6">PC8</text>
<text x="127.3" y="124.3">39</text>
<text x="139.8" y="124.3">E+</text>
<text x="162.4" y="124.3">C</text>
<text x="162.4" y="120.9">C#</text>
<text x="168.4" y="125.4">4</text>
<text x="168.4" y="121.9">5</text>
<text x="173.6" y="125.6">C</text>
<text x="173.6" y="122.1">C#</text>
<text x="190.3" y="122.6">LED3</text>
<text x="199.7" y="121.2">R4</text>
<text x="202.5" y="120.9">680 Om</text>
<text x="216.5" y="121.2">LD3</text>
<text x="256.8" y="122.6">BUT3</text>
<text x="261.7" y="120.9">SB4</text>
<text x="17.7" y="128">J2</text>
<text x="87.2" y="127.8">C#</text>
<text x="87.2" y="131.3">D</text>
<text x="94.7" y="131.3">10</text>
<text x="95.4" y="127.8">9</text>
<text x="99.2" y="129.1">PC1</text>
<text x="121.5" y="129.1">PC9</text>
<text x="127.3" y="127.8">40</text>
<text x="127.3" y="131.3">51</text>
<text x="139.8" y="127.8">B</text>
<text x="139.8" y="131.3">A-</text>
<text x="162.4" y="131.3">A#-</text>
<text x="162.4" y="127.8">B-</text>
<text x="168.4" y="129.2">3</text>
<text x="173.6" y="129.1">B-</text>
<text x="190.3" y="129.6">LED4</text>
<text x="199.7" y="128.2">R5</text>
<text x="202.5" y="127.8">3.3 kOm</text>
<text x="216.5" y="128.2">LD4</text>
<text x="219.8" y="126.3">LED</text>
<text x="256.8" y="129.6">BUT4</text>
<text x="261.7" y="127.8">SB5</text>
<text x="87.2" y="134.8">D#</text>
<text x="95" y="134.8">11</text>
<text x="99.2" y="132.5">PC2</text>
<text x="99.2" y="136">PC3</text>
<text x="120.8" y="132.5">PC10</text>
<text x="121.1" y="136">PC11</text>
<text x="127.3" y="134.8">52</text>
<text x="139.8" y="134.8">A#-</text>
<text x="162.4" y="134.8">A-</text>
<text x="168.4" y="136.2">1</text>
<text x="168.4" y="132.3">2</text>
<text x="173.6" y="136">A-</text>
<text x="173.6" y="132.5">A#-</text>
<text x="219.8" y="133.3">LED</text>
<text x="273.9" y="136.3">GND</text>
<text x="87.2" y="138.3">E</text>
<text x="87.2" y="141.8">F</text>
<text x="94.3" y="138.3">24</text>
<text x="94.4" y="141.8">25</text>
<text x="99.2" y="139.5">PC4</text>
<text x="99.2" y="143">PC5</text>
<text x="120.8" y="139.5">PC12</text>
<text x="120.8" y="143">PC13</text>
<text x="127.3" y="138.3">53</text>
<text x="127.3" y="141.8">2</text>
<text x="132.8" y="138.3">BUT1</text>
<text x="132.8" y="141.8">BUT2</text>
<text x="167.3" y="139.3">J4</text>
<text x="228.6" y="139.8">GND</text>
<text x="87.2" y="145.2">D#+</text>
<text x="87.2" y="148.7">C+</text>
<text x="94.4" y="145.2">37</text>
<text x="94.4" y="148.7">38</text>
<text x="99.2" y="146.5">PC6</text>
<text x="99.2" y="149.9">PC7</text>
<text x="120.6" y="146.5">PC14</text>
<text x="120.8" y="149.9">PC15</text>
<text x="127.3" y="145.2">3</text>
<text x="127.3" y="148.7">4</text>
<text x="132.8" y="145.2">BUT3</text>
<text x="132.8" y="148.7">BUT4</text>
<text x="18.6" y="168.9">CN1</text>
<text x="22.6" y="171.9">+5V</text>
<text x="29.4" y="171.9">1</text>
<text x="35.6" y="170.7">VUSB</text>
<text x="42.3" y="171.9">5 V</text>
<text x="53.4" y="172.4">R8</text>
<text x="56.9" y="172.4">22 Om</text>
<text x="23.6" y="175.4">-D</text>
<text x="23.6" y="178.9">+D</text>
<text x="29.4" y="175.4">2</text>
<text x="29.4" y="178.9">3</text>
<text x="36.3" y="174.2">USB_N</text>
<text x="36.3" y="177.6">USB_P</text>
<text x="67.4" y="174.2">USB_D_N</text>
<text x="67.4" y="177.6">USB_D_P</text>
<text x="100.5" y="175.7">I2C SDA</text>
<text x="100.5" y="179.2">I2C SCL</text>
<text x="111.5" y="179.2">2</text>
<text x="111.8" y="175.7">1</text>
<text x="121.3" y="174.5">I2C_SDA</text>
<text x="121.3" y="178">I2C_SCL</text>
<text x="18.4" y="185.5">USB</text>
<text x="22.4" y="182.4">GND</text>
<text x="29.4" y="182.4">4</text>
<text x="41.7" y="182.4">GND</text>
<text x="53.4" y="181.1">R9</text>
<text x="54.3" y="183.9">R7</text>
<text x="56.9" y="183.9">1.5 kOm</text>
<text x="56.9" y="181.1">22 Om</text>
<text x="99.9" y="185.9">J3</text>
<text x="100.5" y="182.7">I2C GND</text>
<text x="111.5" y="182.7">3</text>
<text x="123.9" y="182.7">GND</text>
<text x="54.8" y="189.5">[N/A]</text>
<text x="69.5" y="186.9">3.3 V</text>
</g>
<g font-size="2">
<text x="23" y="62.9">3V3</text>
<text x="20.7" y="66.3">SWCLK</text>
<text x="22.9" y="69.8">GND</text>
<text x="21" y="73.3">SWDIO</text>
<text x="21.8" y="76.8">NRST</text>
<text x="22.5" y="80.3">SWO</text>
</g>
<text font-size="1.8" x="272.9" y="28.3">SB1</text>
<text font-size="1.5" x="81.3" y="80.1">DAC</text>
</svg>
